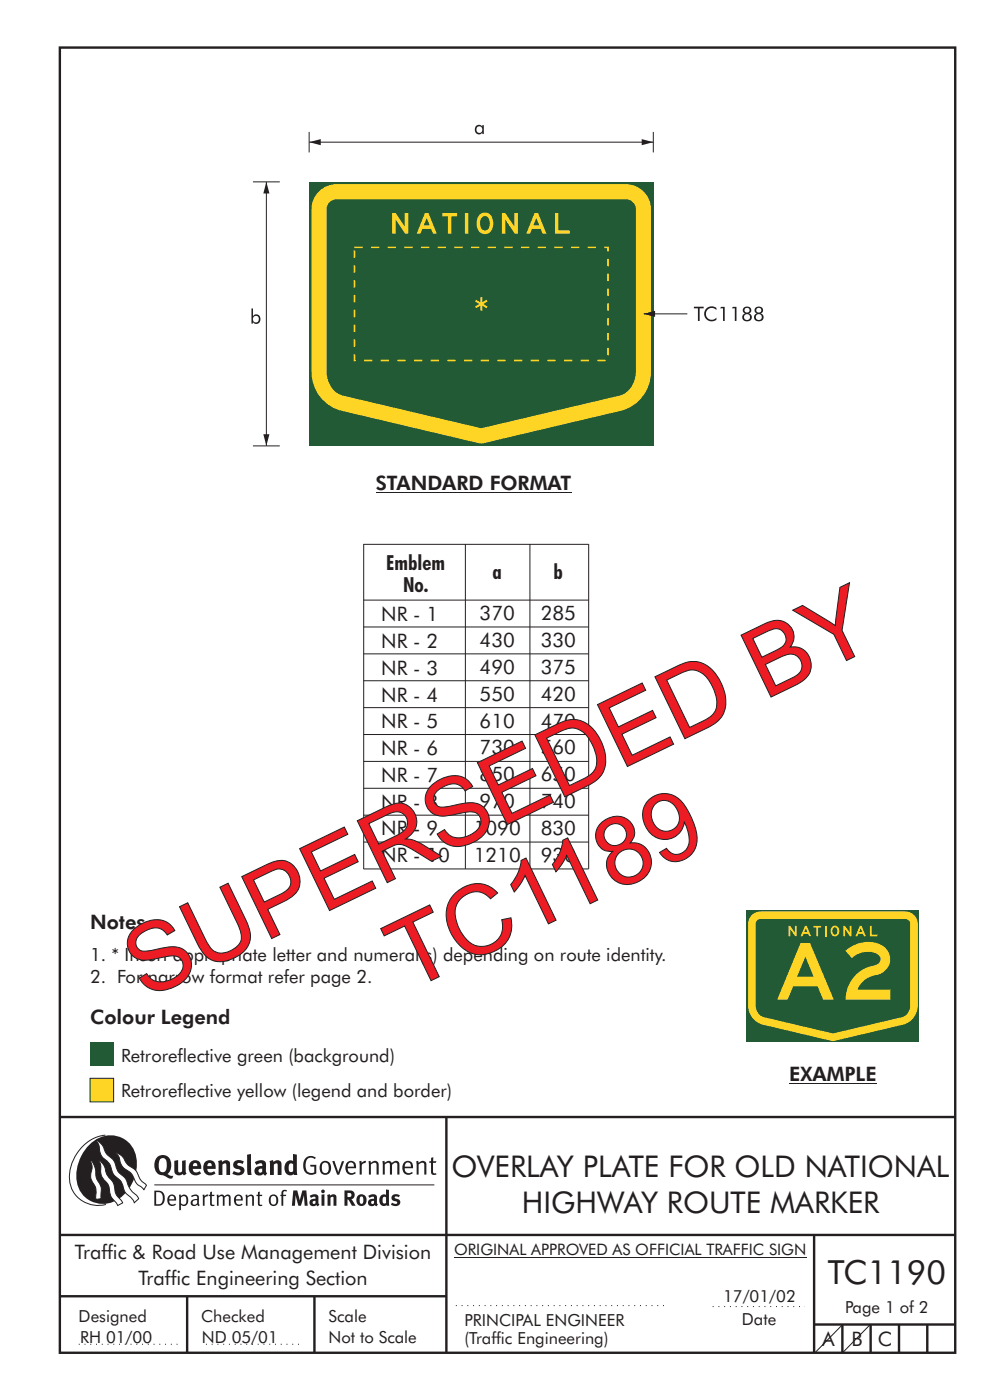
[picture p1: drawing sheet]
<svg xmlns="http://www.w3.org/2000/svg" width="210mm" height="297mm" viewBox="0 0 210 297" stroke-linecap="round" stroke-linejoin="round" font-family="sans-serif">
<path d="M96.7 277h45M151.2 277.2h19.5M16.7 285.2h21M43.7 285.2h20" fill="none" stroke="#231f20" stroke-width=".21" stroke-dasharray=".2 1" stroke-linecap="butt"/>
<g fill="none" stroke="#231f20" stroke-width=".51">
<path d="M12.7 10.1h189.9v276.9h-189.9zM12.7 237h189.8M94.7 236.9v50.1M12.7 262h190M12.7 275h82M39.7 275v12M66.7 275v12M172.7 262v25M172.7 281h30M178.7 281v6M184.7 281v6M190.7 281v6"/>
<path d="M196.7 281v6"/>
</g>
<g fill="none" stroke="#231f20" stroke-width=".21">
<path d="M77.1 115.5h47.8M77.1 115.4v68.9M98.7 115.4v68.9M112.4 115.4v68.9M124.9 115.4v68.9h-47.8M77.1 138.7h47.8M77.1 133h47.8M77.1 127.3h47.8M77.1 155.8h47.8M77.1 150.1h47.8M77.1 144.4h47.8M77.1 178.6h47.8"/>
<path d="M77.1 172.9h47.8M77.1 167.2h47.8M77.1 161.5h47.8M96.3 266.7h74.7"/>
</g>
<g fill="#231f20">
<path d="M64.9 245.6a1.61 1.61 0 0 1 2.1 0l-.2 .3a1.17 1.17 0 0 0-1.4-.2 1.17 1.17 0 0 0-.6 1.3 1.42 1.42 0 0 0 1.2 1.8l.7-.1v-1.2h-.8l-.1-.4h1.3v1.8a1.82 1.82 0 0 1-2.2 0 1.82 1.82 0 0 1-.6-2.1l.2-.7z" fill-rule="evenodd"/>
<path d="M68.2 246.5a1.77 1.77 0 0 0 .4 2.7 1.39 1.39 0 0 0 1.4-.5 1.39 1.39 0 0 0 .2-1.5 1.19 1.19 0 0 0-2-.7zM68.5 246.8a.83 .83 0 0 1 1 .1 .83 .83 0 0 1 .2 .9 .75 .75 0 0 1-.6 1.1 .75 .75 0 0 1-.8-.9v-.9z" fill-rule="evenodd"/>
<path d="M70.5 246.3h.4l.8 2.4 .8-2.4h.5l-1.1 2.9h-.4z" fill-rule="evenodd"/>
<path d="M73.6 246.7a1.74 1.74 0 0 0 .5 2.5l.9-.1 .5-.2-.2-.3a.89 .89 0 0 1-1.1 .2 .89 .89 0 0 1-.4-1h1.7a1.15 1.15 0 0 0-.4-1.4 1.15 1.15 0 0 0-1.5 .3zM74 246.8a.67 .67 0 0 1 .8-.1 .67 .67 0 0 1 .3 .8h-1.3z" fill-rule="evenodd"/>
<path d="M76.2 246.4l.4-.1 .1 .4 .5-.4h.5l-.2 .5a.61 .61 0 0 0-.8 .6v1.8h-.4z" fill-rule="evenodd"/>
<path d="M78.1 246.4l.5-.1 .1 .4a.89 .89 0 0 1 .9-.4 .89 .89 0 0 1 .7 .7v2.2h-.4v-2.2l-.1-.2-.3-.1-.8 .3v2.2h-.4z" fill-rule="evenodd"/>
<path d="M81.1 246.4l.4-.1 .1 .4a.83 .83 0 0 1 .8-.4 .83 .83 0 0 1 .7 .4 .86 .86 0 0 1 .9-.4 .86 .86 0 0 1 .7 .7v2.2h-.4l-.1-2.4a.5 .5 0 0 0-.8 .1l-.2 .2v2.1h-.5v-2.3l-.4-.2-.7 .3v2.2h-.4z" fill-rule="evenodd"/>
<path d="M85.7 246.7a1.74 1.74 0 0 0 .5 2.5l.9-.1 .5-.2-.2-.3a.89 .89 0 0 1-1.1 .2 .89 .89 0 0 1-.4-1h1.7a1.15 1.15 0 0 0-.5-1.4 1.15 1.15 0 0 0-1.4 .3zM86 246.8a.67 .67 0 0 1 .9-.1 .67 .67 0 0 1 .3 .8h-1.3z" fill-rule="evenodd"/>
<path d="M88.3 246.4l.4-.1 .1 .4a.89 .89 0 0 1 .9-.4 .89 .89 0 0 1 .7 .7v2.2h-.4v-2.2l-.1-.2-.3-.1-.8 .3v2.2h-.4z" fill-rule="evenodd"/>
<path d="M91.5 245.6l.4-.1v.8h.7l-.2 .4h-.5v2.1l.1 .1h.5l.1 .3a.71 .71 0 0 1-1.2-.6v-1.9h-.3v-.4h.3z" fill-rule="evenodd"/>
<path d="M37 246.3l.8-.2v2a.46 .46 0 0 0 .2 .6 .46 .46 0 0 0 .6-.2v-2.2l.8-.2v2.4l.2 .5-.6 .3-.2-.3a1.03 1.03 0 0 1-1.2 .3 1.03 1.03 0 0 1-.6-1.1z" fill-rule="evenodd"/>
<path d="M40.4 246.5a1.64 1.64 0 0 0 0 2.3 1.64 1.64 0 0 0 2.3 .1l-.4-.4a.78 .78 0 0 1-.9 .2 .78 .78 0 0 1-.5-.7h1.8a1.37 1.37 0 0 0-.6-1.7 1.37 1.37 0 0 0-1.7 .2zM41 246.9a.48 .48 0 0 1 .7-.1 .48 .48 0 0 1 .2 .6h-1z" fill-rule="evenodd"/>
<path d="M43.5 246.5a1.65 1.65 0 0 0-.2 2 1.65 1.65 0 0 0 1.9 .7l.5-.3-.3-.4a.78 .78 0 0 1-.9 .3 .78 .78 0 0 1-.5-.8h1.8a1.37 1.37 0 0 0-.6-1.7 1.37 1.37 0 0 0-1.7 .2zM44.1 246.9a.48 .48 0 0 1 .6-.1 .48 .48 0 0 1 .2 .6h-.9z" fill-rule="evenodd"/>
<path d="M46.3 246.3l.7-.2 .1 .4a.95 .95 0 0 1 1-.3 .95 .95 0 0 1 .7 .8v2.3h-.8v-2.3l-.3-.2-.5 .3v2.2h-.8z" fill-rule="evenodd"/>
<path d="M49.7 246.5a1.73 1.73 0 0 1 2-.1l-.2 .5-.6-.2a.42 .42 0 0 0-.6 .3l.2 .2a1.23 1.23 0 0 1 1.4 1.1 1.47 1.47 0 0 1-2.3 .9l-.3-.2 .3-.6 .7 .3a.47 .47 0 0 0 .7-.3 .87 .87 0 0 0-1-.5l-.4-.2-.1-.4z" fill-rule="evenodd"/>
<path d="M54.1 246.5l.3 .6 .3-.2a.62 .62 0 0 1 .9 .1v.4a1.21 1.21 0 0 0-1.3 .3 1.21 1.21 0 0 0-.2 1.3 1.19 1.19 0 0 0 1.7 0l.5 .4 .4-.5-.3-.3v-1.4a.96 .96 0 0 0-1.3-1.1zM55 248l.6-.1v.7a.43 .43 0 0 1-.6 .1 .43 .43 0 0 1 0-.7z" fill-rule="evenodd"/>
<path d="M57.2 246.3l.7-.2 .1 .4a.95 .95 0 0 1 1-.3 .95 .95 0 0 1 .7 .8v2.3h-.8v-2.3l-.3-.2-.5 .3v2.2h-.8z" fill-rule="evenodd"/>
<path d="M62.2 244.8v1.5a1.29 1.29 0 0 0-1.4 .2 1.29 1.29 0 0 0-.5 1.3 1.24 1.24 0 0 0 .5 1.3 1.24 1.24 0 0 0 1.5 0l.1 .2h.7l-.1-4.4zM61.5 246.9l.4-.1 .3 .2v1.5l-.3 .1a.48 .48 0 0 1-.6-.4 1.52 1.52 0 0 1 .2-1.3z" fill-rule="evenodd"/>
<path d="M52.4 245l.8-.2 .2 4.5h-.8l-.1-.2z" fill-rule="evenodd"/>
</g>
<path d="M22.4 240.8a9 9 0 0 0-7.4 10.9 6.2 6.2 0 0 0 7.5 3.8M32.7 251.4h59.4" fill="none" stroke="#231f20" stroke-width=".21"/>
<path d="M19.1 242.7a5.7 5.7 0 0 1 6.5-1.4 5.7 5.7 0 0 1 3.4 5.7 8.6 8.6 0 0 1-6.2 8.3 5.7 5.7 0 0 1-6.5-7 9.9 9.9 0 0 1 2.8-5.6z" fill-rule="evenodd" fill="#231f20"/>
<path d="M24.4 244.5a3.1 3.1 0 0 1 2.3 2.2l.8 .7a3.2 3.2 0 0 1 2 2.4l.4 .6 1.2 1.1-.6 .9-.2-.3a3.5 3.5 0 0 1-1.9-2.1 3.8 3.8 0 0 0-2.1-2.2 3.5 3.5 0 0 1-1-2.2zM20.4 241.9a3.4 3.4 0 0 1 1.9 2.4l.7 .9a3.3 3.3 0 0 1 1.7 2.6 4.4 4.4 0 0 0 1.7 2l.3 .3a6.1 6.1 0 0 0 2.5 3.7l.2 .5-.9 .9a6.1 6.1 0 0 0-1.9-2.3l-.4-.7a3.6 3.6 0 0 0-1.9-2.8l-.6-1a3.6 3.6 0 0 0-1.9-2.8 3.7 3.7 0 0 1-.8-2.4zM21 246.1a3.4 3.4 0 0 1 1.5 2.7l.6 1a3.8 3.8 0 0 1 1.4 3.1l.3 .7 1.2 1.6-1 .5-.5-.7a3.2 3.2 0 0 1-1.3-2.8 4.3 4.3 0 0 0-1.4-2.2 4.7 4.7 0 0 1-.5-3zM19.2 246.1a5.1 5.1 0 0 1 1.2 3.7l.3 .7a3.1 3.1 0 0 1 .7 2.9l.1 .9-1.1 .2-.1-.8a3.5 3.5 0 0 0-.9-3.3 3.6 3.6 0 0 1 .1-2.5z" fill-rule="evenodd" fill="#fff" stroke="#231f20" stroke-width=".21"/>
<g fill="#231f20">
<path d="M33.4 245.5a2.51 2.51 0 0 0 .4 3.7l.8 .1a2.78 2.78 0 0 0 2 .7l.2-.6h-.6l-.7-.3a2.56 2.56 0 0 0 0-3.8 1.83 1.83 0 0 0-2.1 .2zM34 245.8a.87 .87 0 0 1 1 .1 .87 .87 0 0 1 .4 .9v.4a1.17 1.17 0 0 1-.9 1.5l-.3-.1a2.38 2.38 0 0 1-.2-2.8z" fill-rule="evenodd"/>
<path d="M33.1 252.9v2.6a1.12 1.12 0 0 0 1.2-.3 1.12 1.12 0 0 0 .2-1.2l-.1-.5-.3-.5zM32.7 252.6h1.1a1.67 1.67 0 0 1 1.2 1.6 1.67 1.67 0 0 1-1.3 1.6h-1zM36.1 253.9l-.2 .5h1.1a.55 .55 0 0 0-.3-.6 .55 .55 0 0 0-.6 .1zM35.8 253.7a.95 .95 0 0 1 1.2-.1 .95 .95 0 0 1 .4 1.1h-1.5a.72 .72 0 0 0 .4 .8 .72 .72 0 0 0 .9-.2l.1 .3a1.15 1.15 0 0 1-1.5 0 1.15 1.15 0 0 1-.2-1.5zM38.4 254.1v1.1a.7 .7 0 0 0 .9 .2 .7 .7 0 0 0 .2-.9 .61 .61 0 0 0-.4-.7 .61 .61 0 0 0-.7 .3zM38 253.5l.3-.1 .1 .4a.95 .95 0 0 1 1.2-.2 .95 .95 0 0 1 .3 1.2 .92 .92 0 0 1-.5 .9 .92 .92 0 0 1-1-.1v1.1l-.4 .1zM40.9 254.8a.5 .5 0 0 0 .2 .8 .5 .5 0 0 0 .7-.4v-.6zM40.5 253.7a1 1 0 0 1 1.7 .3v1.4l.2 .2-.2 .3-.3-.4a.78 .78 0 0 1-1.4 0 .78 .78 0 0 1 .8-1.1h.5a.58 .58 0 0 0-.3-.7 .58 .58 0 0 0-.7 .2zM43 253.5l.3-.1 .1 .4 .3-.3 .5-.1-.2 .4a.52 .52 0 0 0-.6 .5v1.5h-.4zM44.6 252.9l.4-.1-.1 .7h.6l-.1 .2h-.5v1.5a.35 .35 0 0 0 .6 .3v.3a.57 .57 0 0 1-.6 .1 .57 .57 0 0 1-.3-.6v-1.6h-.3v-.2h.3zM45.9 253.5l.4-.1 .1 .4 .2-.2a.64 .64 0 0 1 1 .2 .7 .7 0 0 1 .8-.4 .7 .7 0 0 1 .5 .6v1.8h-.4v-1.7l-.2-.4-.7 .4v1.7h-.3v-1.7a.38 .38 0 0 0-.3-.4 .38 .38 0 0 0-.5 .2l-.1 .2v1.7h-.4zM50.2 253.9l-.2 .5h1.1a.55 .55 0 0 0-.2-.6 .55 .55 0 0 0-.7 .1zM49.9 253.7a.95 .95 0 0 1 1.2-.1 .95 .95 0 0 1 .4 1.1h-1.5a.72 .72 0 0 0 .4 .8 .72 .72 0 0 0 .9-.2l.1 .3a1.15 1.15 0 0 1-1.5 0 1.15 1.15 0 0 1-.2-1.5zM52.1 253.5l.3-.1 .1 .4a.72 .72 0 0 1 .8-.4 .72 .72 0 0 1 .6 .6v1.8h-.4v-1.6a.45 .45 0 0 0-.3-.5 .45 .45 0 0 0-.5 .2l-.2 .2v1.7h-.3zM54.7 252.9l.4-.1v.7h.6l-.1 .2h-.5v1.5a.35 .35 0 0 0 .5 .3v.3a.57 .57 0 0 1-.6 .1 .57 .57 0 0 1-.3-.6v-1.6h-.3v-.2h.3zM57.6 253.8l-.2 .8a.65 .65 0 0 0 .3 .8 .65 .65 0 0 0 .8-.2l.1-.1a.93 .93 0 0 0-.7-1.4zM57.3 253.7a1.12 1.12 0 0 1 1.4 0 1.12 1.12 0 0 1 .2 1.5 1.01 1.01 0 0 1-1.2 .6 1.01 1.01 0 0 1-.7-1.2zM59.9 252.6l.5-.2 .5 .1-.2 .3-.3-.1-.3 .2v.6h.6l-.1 .2h-.5v2.1h-.4v-2.1h-.2v-.2h.2zM62.2 252.5l-.3 3.3h.7l.1-2.3 .6 2.3h.5l.7-2.3 .1 2.3h.7l-.3-3.3h-.9l-.5 2.2-.5-2.2zM65.7 253.7l.3 .4a.51 .51 0 0 1 .5-.3 .51 .51 0 0 1 .4 .4v.1a.88 .88 0 0 0-1.1 .3 .88 .88 0 0 0 .2 1.2 .9 .9 0 0 0 1.1-.2l.3 .3 .4-.4-.3-.3v-1a.87 .87 0 0 0-.4-.9 .87 .87 0 0 0-1 .2zM66.4 254.8l.5-.1v.6l-.1 .1h-.3l-.2-.2zM68.2 253.4v2.4h.6v-2.5zM68.1 252.7a.4 .4 0 0 0 .8 0 .4 .4 0 0 0-.8 0zM69.4 253.5l.1 2.3h.6v-1.7a.33 .33 0 0 1 .4-.2 .33 .33 0 0 1 .2 .3v1.6h.7v-1.8a.75 .75 0 0 0-.6-.6 .75 .75 0 0 0-.8 .2v-.3zM73.1 252.5v3.3h.6v-1.4l.3 .3 .7 1.1h.7l-.9-1.4a.94 .94 0 0 0 .7-1 .94 .94 0 0 0-.9-.9zM73.7 253.1a.51 .51 0 0 1 .7 .1 .51 .51 0 0 1-.1 .7h-.6zM75.9 253.7a1.19 1.19 0 0 0-.1 1.7 1.19 1.19 0 0 0 1.7 0 1.19 1.19 0 0 0 0-1.6 1.19 1.19 0 0 0-1.6-.1zM76.5 253.9l.2-.1a.99 .99 0 0 1 0 1.6 1.06 1.06 0 0 1-.2-1.5zM78.1 253.7l.3 .4a.51 .51 0 0 1 .5-.3 .51 .51 0 0 1 .4 .4v.1a.88 .88 0 0 0-1.1 .3 .88 .88 0 0 0 .2 1.2 .9 .9 0 0 0 1.1-.2l.3 .3 .4-.4-.2-.3v-1a.87 .87 0 0 0-.5-.9 .87 .87 0 0 0-1 .2zM78.9 254.8l.4-.1v.6l-.1 .1h-.3l-.2-.2zM81.9 252.3v1.2a1.2 1.2 0 0 0-1.4 .6 1.2 1.2 0 0 0 .2 1.4l.5 .3 .8-.1v.1h.6l-.1-3.4zM81.4 253.9l.5 .1-.1 1.2a.46 .46 0 0 1-.5 0 .46 .46 0 0 1-.2-.6zM83.3 253.5a.79 .79 0 0 0-.2 1 .79 .79 0 0 0 1 .4 .33 .33 0 0 1 0 .5 .33 .33 0 0 1-.5-.1l-.5-.2-.2 .5a1.15 1.15 0 0 0 1.2 .3 1.15 1.15 0 0 0 .8-1 1.49 1.49 0 0 0-1.2-.8 .4 .4 0 0 1 .3-.3 .4 .4 0 0 1 .4 .1l.2 .1 .2-.4a1.47 1.47 0 0 0-1.5-.1z" fill-rule="evenodd"/>
</g>
<path d="M178.6 281.1l-5.7 5.9" fill="none" stroke="#231f20" stroke-width=".21"/>
<path d="M65.6 38.6h73v56h-73z" fill-rule="evenodd" fill="#225a35"/>
<path d="M67.6 40.6a6.3 6.3 0 0 1 5.6-1.5h56a16.6 16.6 0 0 1 5.2 .2 5.3 5.3 0 0 1 3.7 5v34.6a8.5 8.5 0 0 1-6.4 8.2l-29.6 7-29.6-7a8.5 8.5 0 0 1-6.4-8.2v-34.6a5.2 5.2 0 0 1 1.5-3.7z" fill-rule="evenodd" fill="#ffd525"/>
<path d="M69.9 42.9l.8-.5 .6-.1h61.4a2.11 2.11 0 0 1 2.2 1.9v34.7a5.2 5.2 0 0 1-3.7 5.1l-29.1 6.9-29.1-6.9a5 5 0 0 1-3.7-4.9v-34.7l.1-.6z" fill-rule="evenodd" fill="#225a35"/>
<path d="M83.2 45.2h.7l2 2.9v-2.9h.7v4.4h-.7l-2-3v3h-.7zM90.2 45.2h.7l1.8 4.4h-.8l-.5-1h-1.8l-.4 1h-.8zM90.5 46.2l-.6 1.6h1.2zM93.8 45.2h3.2v.7h-1.2v3.7h-.8v-3.7h-1.2zM98.6 45.2h.8v4.4h-.8zM102.3 46.1a1.96 1.96 0 0 0 .2 2.7 1.28 1.28 0 0 0 1.4-1.7 1.03 1.03 0 0 0-.5-1.1 1.03 1.03 0 0 0-1.1 .1zM101.8 45.5a1.72 1.72 0 0 1 1.9-.2 1.72 1.72 0 0 1 .9 1.6 2.11 2.11 0 0 1-1.7 2.8 2.07 2.07 0 0 1-1.8-2.8l.3-.8zM106.5 45.2h.7l1.9 2.9v-2.9h.7v4.4h-.6l-2-3v3h-.7zM113.4 45.2h.7l1.8 4.4h-.8l-.4-1h-1.9l-.4 1h-.8zM113.8 46.2l-.7 1.6h1.3zM117.7 45.2h.8v3.7h2.4v.7h-3.2z" fill-rule="evenodd" fill="#ffd525"/>
<path d="M75.2 52.5h53.8v24h-53.8z" fill="none" stroke="#ffd525" stroke-width=".33" stroke-dasharray="1.7 1.7" stroke-linecap="butt"/>
<path d="M101 63.6l.9 .5v-1h.4v1l.9-.5 .2 .4-.9 .5 .9 .5-.2 .4-.9-.5v1h-.4v-1.1l-.9 .6-.2-.4 .9-.5-.9-.5z" fill-rule="evenodd" fill="#ffd525"/>
<path d="M101.2 27a.7 .7 0 0 0 .2 1.1 .7 .7 0 0 0 1-.6 .7 .7 0 0 0-.9-.7zM101 26.8l.6-.3 .4 .1 .3 .3v-.4h.3v1.9h-.3v-.3a.93 .93 0 0 1-1.3 .2 .93 .93 0 0 1-.2-1.3z" fill-rule="evenodd" fill="#231f20"/>
<path d="M65.6 30.2h73M138.6 28v4.3" fill="none" stroke="#231f20" stroke-width=".21"/>
<g fill="#231f20">
<path d="M65.6 30.2l2.4-.7v1.3z"/>
<path d="M136.1 29.5l2.5 .7-2.5 .6z"/>
</g>
<path d="M136.5 66.6h9.3" fill="none" stroke="#231f20" stroke-width=".21"/>
<g fill="#231f20">
<path d="M136.5 66.6l2.5-.7v1.3z"/>
<path d="M147.2 65.1h2.1v.3h-.9v2.7h-.4v-2.7h-.8zM149.8 65.4a1.66 1.66 0 0 1 2.2-.1v.5a1.25 1.25 0 0 0-1.9-.1 1.25 1.25 0 0 0 0 1.8 1.25 1.25 0 0 0 1.9-.1v.4a1.61 1.61 0 0 1-2.2-.2 1.61 1.61 0 0 1 0-2.2zM153 65.1h.7v3h-.3v-2.7h-.6zM155.5 65.1h.7v3h-.3v-2.7h-.6zM157.9 65.8a.55 .55 0 0 0 1.1 0 .55 .55 0 0 0-1.1 0zM157.8 67.2a.65 .65 0 0 0 1.3 0 .65 .65 0 0 0-1.3 0zM157.8 65.2a.86 .86 0 0 1 1.2-.1 .86 .86 0 0 1 .1 1.3l-.2 .1a.9 .9 0 0 1 .5 1.2 .9 .9 0 0 1-1.2 .4 .85 .85 0 0 1-.8-.7 .85 .85 0 0 1 .7-.9 .71 .71 0 0 1-.3-1.3zM160.4 65.8a.55 .55 0 0 0 1.1 0 .55 .55 0 0 0-1.1 0zM160.3 67.2a.65 .65 0 0 0 1.3 0 .65 .65 0 0 0-1.3 0zM160.3 65.2a.86 .86 0 0 1 1.2-.1 .86 .86 0 0 1 .1 1.3l-.2 .1a.9 .9 0 0 1 .5 1.2 .9 .9 0 0 1-1.2 .4 .85 .85 0 0 1-.8-.7 .85 .85 0 0 1 .7-.9 .71 .71 0 0 1-.3-1.3z" fill-rule="evenodd"/>
</g>
<path d="M53.7 94.6h5.6" fill="none" stroke="#231f20" stroke-width=".21"/>
<path d="M53.8 67.2a.7 .7 0 0 0 .1 1.1 .7 .7 0 0 0 1-.3 .7 .7 0 0 0-.4-1zM53.3 65.4h.4v1.7a.93 .93 0 0 1 1.3-.2 .93 .93 0 0 1 .1 1.3 .83 .83 0 0 1-1.4 .1v.3h-.4z" fill-rule="evenodd" fill="#231f20"/>
<path d="M56.5 38.6v56M65.6 28v4.3" fill="none" stroke="#231f20" stroke-width=".21"/>
<g fill="#231f20">
<path d="M56.5 38.6l.6 2.4h-1.2z"/>
<path d="M55.9 92.1h1.2l-.6 2.5z"/>
</g>
<path d="M53.7 38.6h5.6M167.4 229.8h18.6" fill="none" stroke="#231f20" stroke-width=".21"/>
<path d="M158.4 193.1h36.5v28h-36.5z" fill-rule="evenodd" fill="#225a35"/>
<path d="M159.3 194.3a3.3 3.3 0 0 1 3.3-.9h26.9a8.3 8.3 0 0 1 3.7 .2 2.64 2.64 0 0 1 1.5 2.4v17.3a4.2 4.2 0 0 1-3.2 4.1l-14.8 3.5-14.8-3.5a4.2 4.2 0 0 1-3.2-4.1v-17.3l.1-.6z" fill-rule="evenodd" fill="#ffd525"/>
<path d="M160.6 195.3l.7-.3h30.7a1.05 1.05 0 0 1 1.1 .9v17.4a2.61 2.61 0 0 1-1.9 2.5l-14.5 3.4-14.6-3.4a2.49 2.49 0 0 1-1.8-2.4v-17.4z" fill-rule="evenodd" fill="#225a35"/>
<g fill="#ffd525">
<path d="M179.3 201.7a6.6 6.6 0 0 1 8.5-.6 3.4 3.4 0 0 1 .7 3.7 3.4 3.4 0 0 1-3.1 2.1 4.7 4.7 0 0 0-3.5 3h7v2.2h-9.5a7.5 7.5 0 0 1 6.5-7.4 1.26 1.26 0 0 0 .9-1.3 1.26 1.26 0 0 0-1.1-1.2 4.9 4.9 0 0 0-5 1.1z"/>
<path d="M167.2 196.4h.4l1 1.5v-1.5h.4v2.2h-.3l-1.1-1.5v1.5h-.4z"/>
<path d="M172.6 196.4h1.6v.4h-.6v1.8h-.4v-1.8h-.6z"/>
<path d="M169.8 200.1l-4.9 12h2.2l1.1-2.8h5.3l1.1 2.8h2.3l-5.1-12zM170.8 202.9l1.8 4.3h-3.5z"/>
<path d="M170.8 196.4l-1 2.2h.4l.3-.5h.9l.2 .5h.4l-.9-2.2zM170.9 196.9l.4 .8h-.7z"/>
</g>
<path d="M175.1 196.4v2.2" fill="none" stroke="#ffd525" stroke-width=".38"/>
<g fill="#ffd525">
<path d="M178.9 196.4h.3l1 1.5v-1.5h.4v2.2h-.3l-1-1.5v1.5h-.4z"/>
<path d="M184.5 196.4h.4v1.9h1.2v.3h-1.6z"/>
<path d="M176.8 196.8a.74 .74 0 0 1 .9 .5 .74 .74 0 0 1-.4 .9 .78 .78 0 0 1-.8-.5 .78 .78 0 0 1 .3-.9zM176.6 196.5a1.12 1.12 0 0 0-.4 1.5 1.12 1.12 0 0 0 1.4 .5 1.23 1.23 0 0 0 .4-1.2 1.23 1.23 0 0 0-.9-.9z"/>
<path d="M182.4 196.4l-.9 2.2h.4l.2-.5h.9l.3 .5h.4l-1-2.2zM182.6 196.9l.3 .8h-.7z"/>
</g>
<path d="M79.7 104.4h41.5M184.5 281.1l-5.8 5.9" fill="none" stroke="#231f20" stroke-width=".21"/>
<path d="M19.1 228.8h5v5h-5z" fill-rule="evenodd" fill="#ffd525" stroke="#231f20" stroke-width=".21"/>
<path d="M19.1 221h5v5h-5z" fill-rule="evenodd" fill="#225a35"/>
<g font-size="20.4" fill="#ed1c24">
<text x="30.7" y="212.1" transform="rotate(-26 30.7 212.1)">SUPERSEDED BY</text>
<text x="86.7" y="210.3" transform="rotate(-26 86.7 210.3)">TC1189</text>
</g>
<text font-size="7.1" fill="#231f20" x="175.6" y="272.5">TC1190</text>
<g font-size="6.3" fill="#231f20">
<text x="95.8" y="249.6">OVERLAY PLATE FOR OLD NATIONAL</text>
<text x="110.7" y="257.2">HIGHWAY ROUTE MARKER</text>
</g>
<g font-size="4.4" fill="#231f20">
<text x="81.9" y="120.8">Emblem</text>
<text x="85.5" y="125.6">No.</text>
<text x="104.5" y="122.9">a</text>
<text x="117.4" y="122.9">b</text>
</g>
<g font-size="4.2" fill="#231f20">
<text x="79.7" y="103.9">STANDARD FORMAT</text>
<text x="80.9" y="131.8">NR - 1</text>
<text x="101.7" y="131.6">370</text>
<text x="114.7" y="131.6">285</text>
<text x="80.9" y="137.5">NR - 2</text>
<text x="101.7" y="137.3">430</text>
<text x="114.7" y="137.3">330</text>
<text x="80.9" y="143.1">NR - 3</text>
<text x="101.7" y="143">490</text>
<text x="114.7" y="143">375</text>
<text x="80.9" y="148.8">NR - 4</text>
<text x="101.7" y="148.7">550</text>
<text x="114.7" y="148.7">420</text>
<text x="80.9" y="154.5">NR - 5</text>
<text x="101.7" y="154.4">610</text>
<text x="114.7" y="154.4">470</text>
<text x="80.9" y="160.2">NR - 6</text>
<text x="101.7" y="160">730</text>
<text x="114.7" y="160">560</text>
<text x="80.9" y="165.9">NR - 7</text>
<text x="101.7" y="165.7">850</text>
<text x="114.7" y="165.7">650</text>
<text x="80.9" y="171.6">NR - 8</text>
<text x="101.7" y="171.4">970</text>
<text x="114.7" y="171.4">740</text>
<text x="80.9" y="177.2">NR - 9</text>
<text x="100.5" y="177.1">1090</text>
<text x="114.7" y="177.1">830</text>
<text x="80.9" y="182.9">NR - 10</text>
<text x="100.5" y="182.8">1210</text>
<text x="114.7" y="182.8">930</text>
<text x="19.1" y="197.1">Notes</text>
<text x="19.1" y="217.2">Colour Legend</text>
<text x="167.4" y="229.3">EXAMPLE</text>
<text x="15.9" y="267">Traffic &amp; Road Use Management Division</text>
<text x="29.4" y="272.6">Traffic Engineering Section</text>
<text x="174.4" y="285.6">A</text>
<text x="180.6" y="285.6">B</text>
<text x="186.2" y="285.6">C</text>
</g>
<g font-size="3.9" fill="#231f20">
<text x="19.1" y="203.9">1. * Insert appropriate letter and numeral(s) depending on route identity.</text>
<text x="19.1" y="208.5">2. For narrow format refer page 2.</text>
<text x="25.7" y="225.4">Retroreflective green (background)</text>
<text x="25.7" y="232.7">Retroreflective yellow (legend and border)</text>
</g>
<g font-size="3.5" fill="#231f20">
<text x="16.7" y="280.4">Designed</text>
<text x="42.7" y="280.4">Checked</text>
<text x="69.7" y="280.4">Scale</text>
<text x="98.5" y="281.3">PRINCIPAL ENGINEER</text>
<text x="153.4" y="276.2">17/01/02</text>
<text x="157.4" y="281">Date</text>
<text x="179.3" y="278.5">Page 1 of 2</text>
<text x="17" y="284.8">RH 01/00</text>
<text x="42.8" y="284.8">ND 05/01</text>
<text x="69.7" y="285">Not to Scale</text>
<text x="98.5" y="285.1">(Traffic Engineering)</text>
</g>
<text font-size="3.4" fill="#231f20" x="96.3" y="266.3">ORIGINAL APPROVED AS OFFICIAL TRAFFIC SIGN</text>
</svg>
